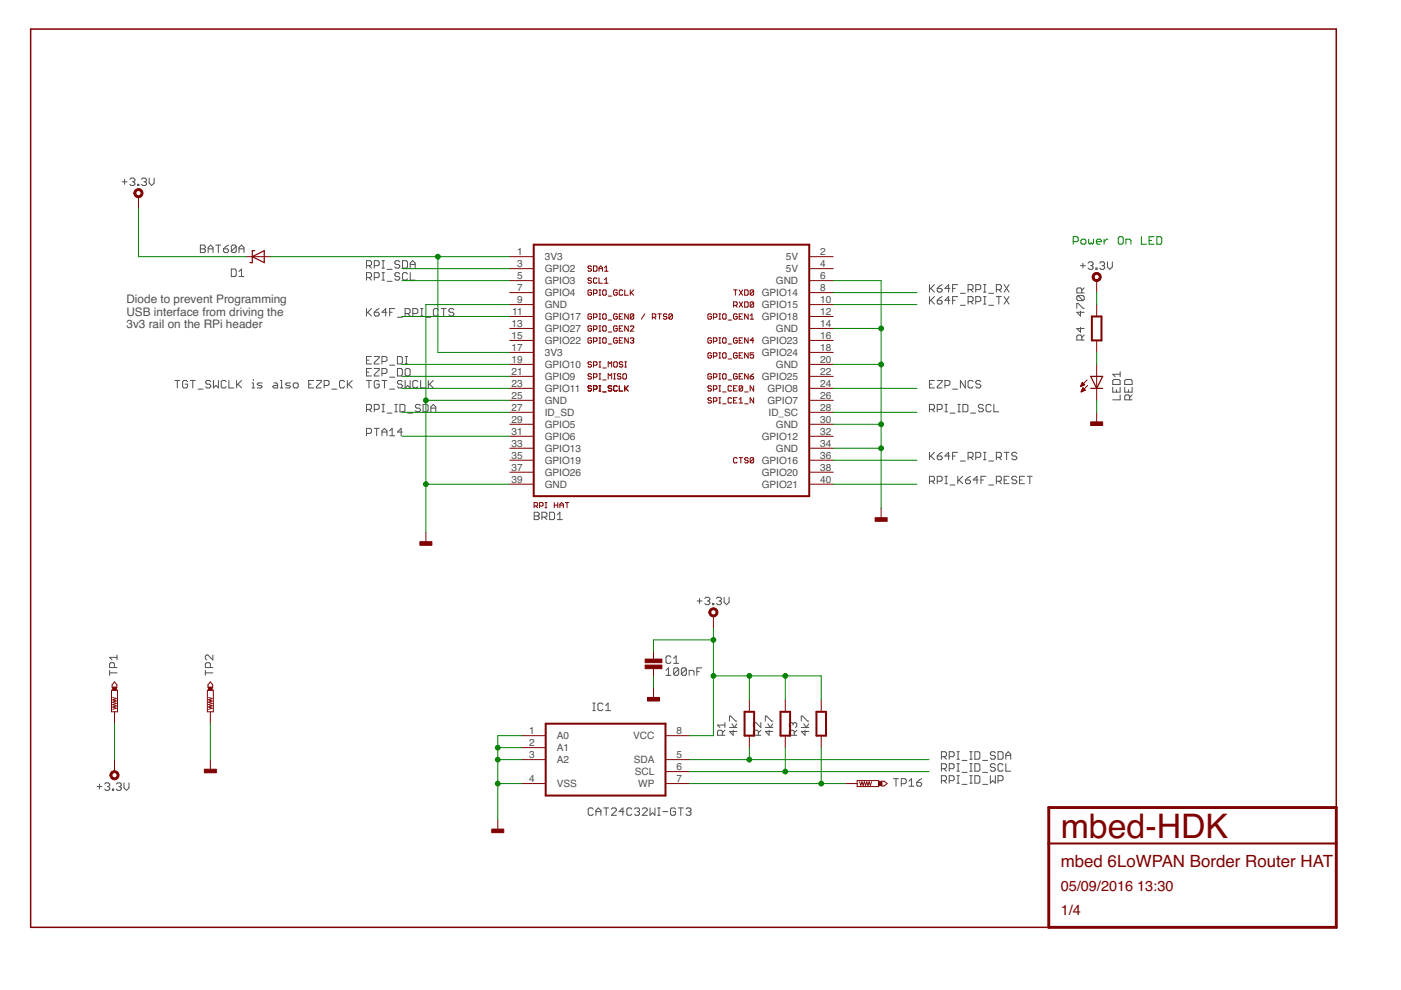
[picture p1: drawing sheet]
<svg xmlns="http://www.w3.org/2000/svg" width="297mm" height="210mm" viewBox="0 0 297 210" stroke-linecap="round" stroke-linejoin="round" font-family="sans-serif">
<g fill="none" stroke="#505050" stroke-width=".21">
<path d="M25.9 38.5h1M26.4 38v1.1M27.5 38l.3-.2h.5l.3 .2v.3l-.3 .2M28.1 38.5h.2M28.3 38.5l.3 .3v.3l-.3 .2h-.5l-.3-.2M29.2 39.1h.2v.2h-.2zM30 38l.2-.2h.6l.3 .2v.3l-.3 .2M30.5 38.5h.3M30.8 38.5l.3 .3v.3l-.3 .2h-.6l-.2-.2M31.6 37.8v1l.6 .5 .5-.5v-1M42.5 52h.8l.2 .2v.3l-.2 .3 .2 .2v.3l-.2 .3h-.8zM42.5 52.8h.8"/>
<path d="M44.1 52.8h1.1M44.1 53.6v-1.1l.6-.5 .5 .5v1.1M45.8 52h1M46.3 52v1.6M47.4 52.8h.8l.3 .2v.3l-.3 .3h-.5l-.3-.3zM48.5 52l-1.1 .8M49 57h.8l.3 .3v1.1l-.3 .2h-.8zM50.1 52.2l-.3-.2h-.5l-.3 .2v1.1M50.1 52.2v1.1l-.3 .3h-.5l-.3-.3M50.1 52.2l-1.1 1.1M50.7 52.8h1M50.7 53.6v-1.1l.5-.5 .5 .5v1.1"/>
<path d="M50.7 58.6h1M50.7 57.6l.5-.6v1.6M77.7 56.3h.8l.3-.2v-.6l-.3-.2h-.8v1.6M77.7 58.9h.8l.3-.3v-.5l-.3-.3h-.8v1.6M78.2 56.3l.6 .6M78.2 58.9l.6 .5M79.4 56.3h.7l.3-.2v-.6l-.3-.2h-.7v1.6M79.4 58.9h.7l.3-.3v-.5l-.3-.3h-.7v1.6M81 55.3h.5M81 56.9h.5M81 57.8h.5M81 59.4h.5"/>
<path d="M81.2 55.3v1.6M81.2 57.8v1.6M82.1 57.1h1M82.1 59.6h1M84.8 58.1l-.3-.3h-.5l-.3 .3v.2l.3 .3h.5l.3 .3v.2l-.3 .3h-.5l-.3-.3M84.8 55.5l-.3-.2h-.5l-.3 .2v.3l.3 .3h.5l.3 .2v.3l-.3 .3h-.5l-.3-.3M85.3 55.3h.8l.3 .2v1.1l-.3 .3h-.8zM86.4 58.1l-.3-.3h-.5l-.3 .3v1l.3 .3h.5l.3-.3M87 56.1h1M87 56.9v-1.1l.5-.5 .5 .5v1.1M87 57.8v1.6h1M229.1 56.3h1"/>
<path d="M229.6 55.8v1M230.7 55.8l.3-.3h.5l.3 .3v.2l-.3 .3M231.2 56.3h.3M231.5 56.3l.3 .3v.2l-.3 .3h-.5l-.3-.3M232.3 56.8h.3v.3h-.3zM233.2 55.8l.2-.3h.6l.2 .3v.2l-.2 .3M233.7 56.3h.3M234 56.3l.2 .3v.2l-.2 .3h-.6l-.2-.3M234.8 55.5v1.1l.5 .5 .5-.5v-1.1M77.7 65.4v1.6M77.7 78.9h.5M77.7 76.4h.5"/>
<path d="M78 66.2l.8 .8M78.8 75.6h-1.1v1.6h1.1M78.8 78.1h-1.1v1.6h1.1M78.8 65.4l-1.1 1.1M79.4 66.2h.7l.3 .3v.2l-.3 .3h-.5l-.2-.3zM79.4 75.6h1v.3l-1 1v.3h1M79.4 78.1h1v.3l-1 1v.3h1M80.4 65.4l-1 .8M81 76.6h.8l.2-.2v-.5l-.2-.3h-.8v1.6M81 79.2h.8l.2-.3v-.5l-.2-.3h-.8v1.6M82 66.2h-1l.8-.8v1.6M82.6 66.2h.5"/>
<path d="M82.6 80h1.1M82.6 77.4h1.1M83.7 65.4h-1.1v1.6M84.3 67.3h1M84.3 75.6h.7l.3 .3v1l-.3 .3h-.7zM84.3 78.1h.7l.3 .3v1l-.3 .3h-.7zM85.9 66.5h.8l.3-.3v-.5l-.3-.3h-.8v1.6M85.9 75.6h.5M85.9 77.2h.5M86.1 78.1h.6l.3 .3v1l-.3 .3h-.6l-.2-.3v-1zM86.1 75.6v1.6M86.4 66.5l.6 .5"/>
<path d="M87.5 66.5h.8l.3-.3v-.5l-.3-.3h-.8v1.6M89.2 67h.5M89.2 65.4h.5M89.4 65.4v1.6M90.3 67.3h1M92.9 65.7l-.2-.3h-.5l-.3 .3v1l.3 .3h.5l.2-.3M93.5 65.4h1.1M94.1 65.4v1.6M96.2 65.7l-.3-.3h-.5l-.2 .3v.3l.2 .2h.5l.3 .3v.2l-.3 .3h-.5l-.2-.3M197.1 60.3v1.6M197.1 62.9v1.6M197.3 61.2l.8 .7"/>
<path d="M197.3 63.7l.8 .8M198.1 60.3l-1 1.1M198.1 62.9l-1 1M198.7 61.2h.8l.2 .2v.3l-.2 .2h-.5l-.3-.2zM198.7 63.7h.8l.2 .2v.3l-.2 .3h-.5l-.3-.3zM199.7 60.3l-.5 .3-.5 .6M199.7 62.9l-1 .8M201.4 61.2h-1.1l.8-.9v1.6M201.4 63.7h-1.1l.8-.8v1.6M202 61.2h.5M202 63.7h.5M203 60.3h-1v1.6"/>
<path d="M203 62.9h-1v1.6M203.6 62.2h1.1M203.6 64.7h1.1M205.3 61.4h.7l.3-.2v-.6l-.3-.3h-.7v1.6M205.3 63.9h.7l.3-.2v-.5l-.3-.3h-.7v1.6M205.8 61.4l.5 .5M205.8 63.9l.5 .6M206.9 61.4h.8l.2-.2v-.6l-.2-.3h-.8v1.6M206.9 63.9h.8l.2-.2v-.5l-.2-.3h-.8v1.6M208.5 61.9h.5M208.5 60.3h.5M208.5 64.5h.5"/>
<path d="M208.5 62.9h.5M208.8 60.3v1.6M208.8 62.9v1.6M209.6 62.2h1.1M209.6 64.7h1.1M211.2 61.4h.8l.3-.2v-.6l-.3-.3h-.8v1.6M211.2 62.9h1.1M211.8 61.4l.5 .5M211.8 62.9v1.6M212.9 60.3l1 1.6M212.9 62.9l1 1.6M213.9 60.3l-1 1.6"/>
<path d="M213.9 62.9l-1 1.6M228.3 65.4v-1.1h.3l1 1.1h.3M228.6 62.7l-.3 .2v.6l.3 .2h1M228.6 62.7h1l.3 .2v.6l-.3 .2M228.6 62.7l1 1M229.1 66v1l-.8-.8h1.6M229.1 69.4v1l-.8-.7h1.6M229.4 62.1v-.8l-.3-.3h-.5l-.3 .3v.8h1.6M229.4 72.1v-.8l-.3-.3h-.5l-.3 .3v.8h1.6M229.9 61l-.5 .6M229.9 71l-.5 .6M237.5 78.8v1.1"/>
<path d="M237.5 79.4h-1.6l.6 .5M37.1 80.7h1M37.6 80.7v1.6M39.8 80.9l-.3-.2h-.5l-.3 .2v1.1l.3 .3h.5l.3-.3v-.6h-.6M40.3 80.7h1.1M40.9 80.7v1.6M42 82.5h1M44.7 80.9l-.3-.2h-.5l-.3 .2v.3l.3 .2h.5l.3 .3v.3l-.3 .3h-.5l-.3-.3M45.3 80.7v1.6l.5-.6 .5 .6v-1.6M47.9 80.9l-.2-.2h-.5l-.3 .2v1.1l.3 .3h.5l.2-.3M48.5 80.7v1.6h1.1M50.2 80.7v1.6"/>
<path d="M50.4 81.4l.8 .9M51.2 80.7l-1 1M53.4 82.3h.6M53.4 81.2h.3v1.1M53.7 80.4v.3M55.6 81.2h-.8l-.3 .2 .3 .3h.5l.3 .3-.3 .3h-.8M58.1 81.2h.5l.3 .2v.9h-.8l-.3-.3 .3-.3h.8M59.4 80.7h.3v1.6M59.4 82.3h.6M61.6 81.2h-.8l-.3 .2 .3 .3h.5l.3 .3-.3 .3h-.8M62.2 81.4l.2-.2h.6l.2 .2v.6l-.2 .3h-.6l-.2-.3zM65.4 81.4h.6"/>
<path d="M66.5 80.7h-1.1v1.6h1.1M67.1 80.7h1v.2l-1 1.1v.3h1M68.7 81.7h.8l.3-.3v-.5l-.3-.2h-.8v1.6M70.4 82.5h1M73 80.9l-.2-.2h-.5l-.3 .2v1.1l.3 .3h.5l.2-.3M73.6 80.7v1.6M73.9 81.4l.8 .9M74.7 80.7l-1.1 1M77.7 80.7h1.1M77.7 86.8h.8l.3-.3v-.5l-.3-.3h-.8v1.6M77.7 91.9h.8l.3-.3v-.5l-.3-.3h-.8v1.6M78.2 86.8l.6 .5"/>
<path d="M78.2 80.7v1.6M79.4 86.8h.7l.3-.3v-.5l-.3-.3h-.7v1.6M79.4 90.8h1M79.9 90.8v1.6M80.4 80.9l-.3-.2h-.5l-.2 .2v1.1l.2 .3h.5l.3-.3v-.6h-.5M81 80.7h1M81 85.7h.5M81 87.3h.5M81 92.4v-1l.5-.6 .5 .6v1M81 91.6h1M81.2 85.7v1.6M81.5 80.7v1.6"/>
<path d="M82.1 87.6h1M82.6 82.5h1.1M82.6 91.4l.5-.6v1.6M82.6 92.4h1.1M83.7 85.7h.5M83.7 87.3h.5M84 85.7v1.6M84.8 85.7h.8l.3 .3v1.1l-.3 .2h-.8zM85.3 80.9l-.3-.2h-.5l-.2 .2v.3l.2 .2h.5l.3 .3v.3l-.3 .3h-.5l-.2-.3M85.3 91.6h-1l.7-.8v1.6M85.9 80.7v1.6l.5-.6 .6 .6v-1.6M86.4 87.6h1.1"/>
<path d="M88.6 80.9l-.3-.2h-.5l-.3 .2v1.1l.3 .3h.5l.3-.3M89.1 86l-.2-.3h-.6l-.2 .3v.3l.2 .2h.6l.2 .3v.3l-.2 .2h-.6l-.2-.2M89.2 80.7v1.6h1M89.7 85.7h.8l.3 .3v1.1l-.3 .2h-.8zM90.8 80.7v1.6M91.1 81.4l.8 .9M91.4 86.5h1M91.4 87.3v-1l.5-.6 .5 .6v1M91.9 80.7l-1.1 1M197.1 81.4h.5M197.1 86.8h.7l.3-.3v-.5l-.3-.3h-.7v1.6M197.1 95.9v1.6"/>
<path d="M197.3 96.7l.8 .8M197.6 86.8l.5 .5M198.1 80.7h-1v1.6h1M198.1 95.9l-1 1.1M198.7 80.7h1v.2l-1 1.1v.3h1M198.7 86.8h.8l.2-.3v-.5l-.2-.3h-.8v1.6M198.7 96.7h.8l.2 .3v.2l-.2 .3h-.5l-.3-.3zM199.7 95.9l-.5 .3-.5 .5M200.3 81.7h.8l.3-.3v-.5l-.3-.2h-.8v1.6M200.3 85.7h.6M200.3 87.3h.6M200.6 85.7v1.6"/>
<path d="M201.4 96.7h-1.1l.8-.8v1.6M201.4 87.6h1.1M202 82.5h1M202 96.7h.5M203 95.9h-1v1.6M203.1 85.7h.5M203.1 87.3h.5M203.3 85.7v1.6M203.6 97.7h1.1M204.2 85.7h.8l.2 .3v1.1l-.2 .2h-.8zM204.7 80.7v1.6l-1.1-1.6v1.6M205.3 97h.7l.3-.3v-.5l-.3-.3h-.7v1.6"/>
<path d="M205.8 97l.5 .5M205.8 87.6h1M206.3 80.9l-.3-.2h-.5l-.2 .2v1.1l.2 .3h.5l.3-.3M206.9 97h.8l.2-.3v-.5l-.2-.3h-.8v1.6M207.9 80.9l-.2-.2h-.5l-.3 .2v.3l.3 .2h.5l.2 .3v.3l-.2 .3h-.5l-.3-.3M208.5 86l-.3-.3h-.5l-.3 .3v.3l.3 .2h.5l.3 .3v.3l-.3 .2h-.5l-.3-.2M208.5 97.5h.5M208.5 95.9h.5M208.8 95.9v1.6M209.6 97.7h1.1M210.1 86l-.2-.3h-.6l-.2 .3v1.1l.2 .2h.6l.2-.2M210.7 85.7v1.6h1.1"/>
<path d="M211.2 97h.8l.3-.3v-.5l-.3-.3h-.8v1.6M211.8 97l.5 .5M212.9 95.9h1M213.4 95.9v1.6M215.6 96.2l-.3-.3h-.5l-.3 .3v.2l.3 .3h.5l.3 .3v.2l-.3 .3h-.5l-.3-.3M235.9 82.1v1h1.6v-1M236.2 80.5h1l.3 .2v.8h-1.6v-.8zM236.7 82.6v.5M237.5 83.7v1.1h-1.6M238.5 82.1v1h1.5v-1M238.7 80.5h1.1l.2 .2v.8h-1.5v-.8zM239.2 82.6v.5"/>
<path d="M239.5 84.8v-.8l-.3-.3h-.5l-.2 .3v.8h1.5M240 83.7l-.5 .6M113.3 108.6h.7l.3 .3v.2l-.3 .3 .3 .2v.3l-.3 .3h-.7zM113.3 109.4h.7M114.9 109.6h.8l.3-.2v-.5l-.3-.3h-.8v1.6M115.4 109.6l.6 .6M116.5 108.6h.8l.3 .3v1l-.3 .3h-.8zM118.2 110.2h1M118.2 109.1l.5-.5v1.6M197.1 102h.7l.3-.2v-.6l-.3-.2h-.7v1.6M197.6 102l.5 .6M198.7 102h.8l.2-.2v-.6l-.2-.2h-.8v1.6"/>
<path d="M200.3 101h.6M200.3 102.6h.6M200.6 101v1.6M201.4 102.8h1.1M203.1 101v1.6M203.3 101.8l.8 .8M204.1 101l-1 1M204.7 101.8h.8l.3 .2v.3l-.3 .3h-.5l-.3-.3zM205.8 101l-.6 .2-.5 .6M207.4 101.8h-1.1l.8-.8v1.6M208 101.8h.5M209 101h-1v1.6"/>
<path d="M209.6 102.8h1.1M211.2 102h.8l.3-.2v-.6l-.3-.2h-.8v1.6M211.8 102l.5 .6M212.9 101.8h.5M213.9 101h-1v1.6h1M215.6 101.2l-.3-.2h-.5l-.3 .2v.3l.3 .3h.5l.3 .2v.3l-.3 .3h-.5l-.3-.3M216.2 101.8h.5M217.2 101h-1v1.6h1M217.8 101h1M218.3 101v1.6M24.8 139.4h-1.6l.5 .5M24.8 138.9v1"/>
<path d="M45.1 138.9v1l-1-1h-.3l-.3 .2v.6l.3 .2M142.2 139.3l-.2-.2h-.5l-.3 .2v1.1l.3 .3h.5l.2-.3M142.8 139.6l.6-.5v1.6M147.8 127.4h1M148.3 126.9v1.1M149.4 126.9l.3-.3h.5l.3 .3v.2l-.3 .3M150 127.4h.2M150.2 127.4l.3 .3v.3l-.3 .2h-.5l-.3-.2M151.1 128h.2v.2h-.2zM151.9 126.9l.2-.3h.6l.3 .3v.2l-.3 .3M152.4 127.4h.3M152.7 127.4l.3 .3v.3l-.3 .2h-.6l-.2-.2"/>
<path d="M153.5 126.6v1.1l.6 .5 .5-.5v-1.1M23.2 142.7h1.6M23.2 142.1v1.1M24.3 141.5v-.7l-.3-.3h-.5l-.3 .3v.7h1.6M43.5 142.1v1.1M43.5 142.7h1.6M44.6 141.5v-.7l-.3-.3h-.5l-.3 .3v.7h1.6M125.7 150.7h.5M125.7 149.1h.5M125.9 149.1v1.6M127.8 149.3l-.2-.2h-.6l-.2 .2v1.1l.2 .3h.6l.2-.3M128.4 150.7h1.1"/>
<path d="M128.4 149.6l.5-.5v1.6M141.2 142.1l.5-.5v1.6M141.2 143.2h1M142.8 140.7h1.1M143.9 141.9v1l-.3 .3h-.5l-.3-.3M143.9 141.9l-.3-.3h-.5l-.3 .3v1M143.9 141.9l-1.1 1M145.5 141.9v1l-.2 .3h-.6l-.2-.3M145.5 141.9l-.2-.3h-.6l-.2 .3v1M145.5 141.9l-1 1M146.1 143.2v-1.1h.8l.3 .3v.8M147.7 142.4h.6"/>
<path d="M148.8 141.6h-1.1v1.6M153.2 155.9v-.8l-.3-.3h-.5l-.3 .3v.8h1.6M153.7 154.8l-.5 .6M153.7 153.7h-1.6l.5 .5M153.7 153.2v1M154.7 154.2h1.5M154.7 152.9v-1.1h.2l1.1 1.1h.2M155.2 153.5l.5 .7 .5-.7M155.4 154.8v1.1l-.7-.8h1.5M160.8 155.9v-.8l-.3-.3h-.5l-.3 .3v.8h1.6M161.3 153.2v1l-1-1h-.3l-.3 .3v.5l.3 .2M161.3 154.8l-.5 .6"/>
<path d="M162.3 154.2h1.6M162.3 152.9v-1.1h.2l1.1 1.1h.3M162.8 153.5l.5 .7 .6-.7M163.1 154.8v1.1l-.8-.8h1.6M168.1 153.5l-.2-.3h-.3l-.3 .3v.5l.3 .2M168.1 153.5l.3-.3h.3l.2 .3v.5l-.2 .2M168.1 153.5v.2M168.4 155.9v-.8l-.3-.3h-.5l-.3 .3v.8h1.6M168.9 154.8l-.5 .6M169.9 154.2h1.6M169.9 152.9v-1.1h.3l1 1.1h.3M170.4 153.5l.5 .7 .6-.7"/>
<path d="M170.7 154.8v1.1l-.8-.8h1.6M202.9 159.4h.5M203.1 159.4v1.6M205.6 159.4h.5M205.9 159.4v1.6M206.7 159.4h.8l.3 .3v1l-.3 .3h-.8zM211 159.7l-.2-.3h-.6l-.2 .3v.2l.2 .3h.6l.2 .2v.3l-.2 .3h-.6l-.2-.3M211.6 159.4h.8l.3 .3v1l-.3 .3h-.8zM20.6 166.8h1M21.1 166.2v1.1M22.2 166.2l.3-.2h.5l.3 .2v.3l-.3 .3M22.7 166.8h.3"/>
<path d="M23 166.8l.3 .2v.3l-.3 .3h-.5l-.3-.3M23.8 167.3h.3v.3h-.3zM24.7 166.2l.2-.2h.5l.3 .2v.3l-.3 .3M25.2 166.8h.2M25.4 166.8l.3 .2v.3l-.3 .3h-.5l-.2-.3M26.3 166v1l.5 .6 .5-.6v-1M125.8 171.6l-.3-.3h-.5l-.3 .3v1l.3 .3h.5l.3-.3M126.3 172.9v-1.1l.6-.5 .5 .5v1.1M126.3 172.1h1.1M128 171.3h1M128.5 171.3v1.6M129.6 171.6l.3-.3h.5l.3 .3v.2l-1.1 1.1h1.1"/>
<path d="M132.3 172.1h-1l.8-.8v1.6M133.9 171.6l-.2-.3h-.5l-.3 .3v1l.3 .3h.5l.2-.3M134.5 171.6l.3-.3h.5l.3 .3v.2l-.3 .3M135.1 172.1h.2M135.3 172.1l.3 .2v.3l-.3 .3h-.5l-.3-.3M136.2 171.6l.2-.3h.6l.2 .3v.2l-1 1.1h1M137.8 171.3v1.6l.5-.6 .6 .6v-1.6M139.4 171.3h.6M139.4 172.9h.6M139.7 171.3v1.6M140.5 172.1h1.1M143.2 171.6l-.2-.3h-.6l-.2 .3v1l.2 .3h.6l.2-.3v-.5h-.5"/>
<path d="M143.8 171.3h1.1M144.3 171.3v1.6M145.5 171.6l.2-.3h.5l.3 .3v.2l-.3 .3M146 172.1h.2M146.2 172.1l.3 .2v.3l-.3 .3h-.5l-.2-.3M189.4 165.1h1.1M190 165.1v1.6M191.1 166.2h.8l.2-.3v-.5l-.2-.3h-.8v1.6M192.7 165.6l.6-.5v1.6M192.7 166.7h1.1M194.4 165.9h.8l.2 .3v.2l-.2 .3h-.6l-.2-.3zM195.4 165.1l-1 .8"/>
<path d="M199.6 160.4h.8l.3-.2v-.5l-.3-.3h-.8v1.6M199.6 163h.8l.3-.3v-.5l-.3-.3h-.8v1.6M199.6 165.5h.8l.3-.3v-.5l-.3-.2h-.8v1.6M200.1 165.5l.6 .6M200.1 160.4l.6 .6M200.1 163l.6 .5M201.3 165.5h.7l.3-.3v-.5l-.3-.2h-.7v1.6M201.3 160.4h.7l.3-.2v-.5l-.3-.3h-.7v1.6M201.3 163h.7l.3-.3v-.5l-.3-.3h-.7v1.6M202.9 164.5h.5M202.9 166.1h.5M202.9 161h.5"/>
<path d="M202.9 161.9h.5M202.9 163.5h.5M203.1 161.9v1.6M203.1 164.5v1.6M204 166.3h1M204 161.2h1M204 163.8h1M205.6 164.5h.5M205.6 166.1h.5M205.6 161h.5M205.6 161.9h.5M205.6 163.5h.5"/>
<path d="M205.9 161.9v1.6M205.9 164.5v1.6M206.7 164.5h.8l.3 .2v1.1l-.3 .3h-.8zM206.7 161.9h.8l.3 .3v1l-.3 .3h-.8zM208.3 166.3h1.1M208.3 161.2h1.1M208.3 163.8h1.1M210 164.5v1.6l.5-.6 .5 .6v-1.6M211 162.2l-.2-.3h-.6l-.2 .3v.3l.2 .2h.6l.2 .3v.2l-.2 .3h-.6l-.2-.3M211.6 165.5h.8l.3-.3v-.5l-.3-.2h-.8v1.6M212.7 162.2l-.3-.3h-.5l-.3 .3v1l.3 .3h.5l.3-.3M213.3 160.2h1"/>
<path d="M213.3 161v-1.1l.5-.5 .5 .5v1.1M213.3 161.9v1.6h1"/>
</g>
<g fill="none" stroke="#800000" stroke-width=".21">
<path d="M29.4 41.7v2.6M52.2 54.4h5.1M108.1 54.4h5.1M108.1 57h5.1M108.1 59.5h5.1M125.4 56.6l-.2-.2h-.4l-.1 .4 .1 .2h.4l.2 .3-.2 .2h-.4l-.1-.2M125.4 59.1l-.2-.2h-.4l-.1 .4 .1 .2h.4l.2 .4-.2 .1h-.4l-.1-.1M125.8 56.4h.6l.2 .2v.7l-.2 .2h-.6zM126.6 59.1l-.2-.2h-.4l-.2 .2v.8l.2 .1h.4l.2-.1M127 57h.7M127 57.5v-.7l.4-.4 .3 .4v.7M127 58.9v1.1h.7"/>
<path d="M128.2 57.5h.7M128.2 56.8l.3-.4v1.1M128.2 59.3l.3-.4v1.1M171.6 54.4h5.1M171.6 57h5.1M171.6 59.5h5.1M232.5 59.5v2.5M108.1 62h5.1M108.1 64.6h5.1M108.1 67.1h5.1M108.1 69.6h5.1M108.1 72.2h5.1"/>
<path d="M108.1 74.7h5.1M108.1 77.3h5.1M108.1 79.8h5.1M125.4 61.7l-.2-.2h-.4l-.1 .2v.7l.1 .2h.4l.2-.2v-.4h-.4M125.4 66.7l-.2-.2h-.4l-.1 .2v.8l.1 .2h.4l.2-.2v-.4h-.4M125.4 69.3l-.2-.2h-.4l-.1 .2v.7l.1 .2h.4l.2-.2v-.4h-.4M125.4 71.8l-.2-.2h-.4l-.1 .2v.8l.1 .1h.4l.2-.1v-.4h-.4M125.4 76.9l-.2-.2h-.4l-.1 .4 .1 .2h.4l.2 .3-.2 .2h-.4l-.1-.2M125.4 79.4l-.2-.2h-.4l-.1 .4 .1 .2h.4l.2 .4-.2 .2h-.4l-.1-.2M125.8 62.2h.6l.2-.2v-.3l-.2-.2h-.6v1.1M125.8 67.3h.6l.2-.2v-.4l-.2-.2h-.6v1.2M125.8 69.8h.6l.2-.2v-.3l-.2-.2h-.6v1.1"/>
<path d="M125.8 72.4h.6l.2-.2v-.4l-.2-.2h-.6v1.1M125.8 77.4h.6l.2-.1v-.4l-.2-.2h-.6v1.1M125.8 80h.6l.2-.2v-.4l-.2-.2h-.6v1.2M127 61.5h.4M127 62.6h.4M127 66.5h.4M127 67.7h.4M127 69.1h.4M127 70.2h.4M127 71.6h.4M127 72.7h.4M127 76.7h.4"/>
<path d="M127 77.8h.4M127 79.2h.4M127.2 61.5v1.1M127.2 66.5v1.2M127.2 69.1v1.1M127.2 71.6v1.1M127.2 76.7v1.1M127.2 79.2v1.2M127.8 61.7l.2-.2h.3l.2 .2v.7l-.2 .2h-.3l-.2-.2zM127.8 66.7l.2-.2h.3l.2 .2v.8l-.2 .2h-.3l-.2-.2zM127.8 69.3l.2-.2h.3l.2 .2v.7l-.2 .2h-.3l-.2-.2zM127.8 71.8l.2-.2h.3l.2 .2v.8l-.2 .1h-.3l-.2-.1z"/>
<path d="M127.8 78h.7M128.2 60h.7M128.9 62.8h.8M128.9 67.9h.8M128.9 70.4h.8M128.9 72.9h.8M128.9 77.8v-1.1l.4 .4 .4-.4v1.1M130.1 79.2h.4M130.3 76.7h.4l.2 .2v.7l-.2 .2h-.4l-.2-.2v-.7zM130.3 79.2v1.2M130.9 61.7l-.2-.2h-.4l-.2 .2v.7l.2 .2h.4l.2-.2v-.4h-.4M130.9 66.7l-.2-.2h-.4l-.2 .2v.8l.2 .2h.4l.2-.2v-.4h-.4"/>
<path d="M130.9 69.3l-.2-.2h-.4l-.2 .2v.7l.2 .2h.4l.2-.2v-.4h-.4M130.9 71.8l-.2-.2h-.4l-.2 .2v.8l.2 .1h.4l.2-.1v-.4h-.4M131.3 67.1h.4M131.3 69.6h.4M131.3 72.2h.4M131.6 79.4l-.1-.2h-.4l-.2 .2 .2 .4h.4l.1 .2-.1 .4h-.4l-.2-.2M132 76.9l-.2-.2h-.3l-.2 .4 .2 .2h.3l.2 .3-.2 .2h-.3l-.2-.2M132 61.7l-.2-.2h-.3l-.2 .2v.7l.2 .2h.3l.2-.2M132 66.5h-.7v1.2h.7M132 69.1h-.7v1.1h.7M132 71.6h-.7v1.1h.7M132.2 79.2h.4l.2 .2v.8l-.2 .2h-.4l-.1-.2v-.8z"/>
<path d="M132.5 61.5v1.1h.7M132.5 76.7h.3M132.5 77.8h.3M132.7 76.7v1.1M133.2 66.5v1.2l-.7-1.2v1.2M133.2 69.1v1.1l-.7-1.1v1.1M133.2 71.6v1.1l-.7-1.1v1.1M133.6 61.5v1.1M133.6 69.3l.2-.2h.4l.2 .2v.2l-.8 .7h.8M133.6 71.8l.2-.2h.4l.2 .2-.2 .4M133.8 62l.6 .6M134 72.2h.2"/>
<path d="M134.2 72.2l.2 .2-.2 .3h-.4l-.2-.1M134.4 66.7l-.2-.2h-.4l-.2 .2v.8M134.4 61.5l-.8 .7M134.4 66.7v.8l-.2 .2h-.4l-.2-.2M134.4 66.7l-.8 .8M136.7 66.5l-.7 1.2M138.3 67.3h.6l.1-.2v-.4l-.1-.2h-.6v1.2M138.7 67.3l.3 .4M139.5 66.5h.7M139.8 66.5v1.2M141.4 66.7l-.2-.2h-.4l-.1 .4 .1 .2h.4l.2 .4-.2 .2h-.4l-.1-.2M142.6 66.7l-.2-.2h-.4l-.2 .2v.8"/>
<path d="M142.6 66.7v.8l-.2 .2h-.4l-.2-.2M142.6 66.7l-.8 .8M150.8 66.7l-.2-.2h-.3l-.2 .2v.8l.2 .2h.3l.2-.2v-.4h-.3M150.8 71.8l-.2-.2h-.3l-.2 .2v.8l.2 .1h.3l.2-.1v-.4h-.3M150.8 79.4l-.2-.2h-.3l-.2 .2v.8l.2 .2h.3l.2-.2v-.4h-.3M150.8 75l-.2-.2h-.3l-.2 .2v.7l.2 .2h.3l.2-.2v-.3h-.3M151.3 67.3h.5l.2-.2v-.4l-.2-.2h-.5v1.2M151.3 72.4h.5l.2-.2v-.4l-.2-.2h-.5v1.1M151.3 80h.5l.2-.2v-.4l-.2-.2h-.5v1.2M151.3 75.5h.5l.2-.1v-.4l-.2-.2h-.5v1.1M152.4 66.5h.4M152.4 67.7h.4"/>
<path d="M152.4 71.6h.4M152.4 72.7h.4M152.4 79.2h.4M152.4 74.8h.4M152.4 75.9h.4M152.6 66.5v1.2M152.6 71.6v1.1M152.6 74.8v1.1M152.6 79.2v1.2M153.4 66.5h.4l.1 .2v.8l-.1 .2h-.4l-.2-.2v-.8zM153.4 71.6h.4l.1 .2v.8l-.1 .1h-.4l-.2-.1v-.8zM153.4 79.2h.4l.1 .2v.8l-.1 .2h-.4l-.2-.2v-.8z"/>
<path d="M153.4 74.8h.4l.1 .2v.7l-.1 .2h-.4l-.2-.2v-.7zM154.4 67.9h.7M154.4 72.9h.7M154.4 76.1h.7M155.5 61.5h.8M155.5 64.7h.6l.2-.1v-.4l-.2-.2h-.6v1.1M155.9 61.5v1.1M155.9 64.7l.4 .4M156.3 66.7l-.2-.2h-.4l-.2 .2v.8l.2 .2h.4l.2-.2v-.4h-.4M156.3 71.8l-.2-.2h-.4l-.2 .2v.8l.2 .1h.4l.2-.1v-.4h-.4M156.3 79.4l-.2-.2h-.4l-.2 .2v.8l.2 .2h.4l.2-.2v-.4h-.4M156.3 75l-.2-.2h-.4l-.2 .2v.7l.2 .2h.4l.2-.2v-.3h-.4"/>
<path d="M156.7 67.1h.4M156.7 72.2h.4M156.7 79.8h.4M156.7 61.5l.8 1.1M156.7 64l.8 1.1M156.7 75.4h.4M157.5 66.5h-.8v1.2h.8M157.5 71.6h-.8v1.1h.8M157.5 79.2h-.8v1.2h.8M157.5 61.5l-.8 1.1M157.5 64l-.8 1.1M157.5 74.8h-.8v1.1h.8"/>
<path d="M157.9 61.5h.5l.2 .2v.7l-.2 .2h-.5zM157.9 64h.5l.2 .2v.7l-.2 .2h-.5zM158.6 66.5v1.2l-.7-1.2v1.2M158.6 71.6v1.1l-.7-1.1v1.1M158.6 74.8v1.1l-.7-1.1v1.1M158.6 79.2v1.2l-.7-1.2v1.2M159 79.8h.6l.2 .4-.2 .2h-.4l-.2-.2zM159 67.7h.8M159 66.9l.4-.4v1.2M159.8 72.2h-.8l.6-.6v1.1M159.8 61.7l-.2-.2h-.4l-.2 .2v.7M159.8 61.7v.7l-.2 .2h-.4l-.2-.2"/>
<path d="M159.8 64.2l-.2-.2h-.4l-.2 .2v.7M159.8 74.8h-.8v.6l.4-.2 .4 .2v.3l-.2 .2h-.4l-.2-.2M159.8 64.2v.7l-.2 .2h-.4l-.2-.2M159.8 61.7l-.8 .7M159.8 64.2l-.8 .7M159.8 79.2l-.8 .6M171.6 62h5.1M171.6 64.6h5.1M171.6 67.1h5.1M171.6 69.6h5.1M171.6 72.2h5.1M171.6 74.7h5.1"/>
<path d="M171.6 77.3h5.1M171.6 79.8h5.1M232.5 64.6v2.5M232.5 72.2v2.5M232.5 77.3v7.6M108.1 82.3h5.1M108.1 84.9h5.1M108.1 87.4h5.1M108.1 90h5.1M108.1 92.5h5.1M108.1 95h5.1M108.1 97.6h5.1"/>
<path d="M125.4 82l-.2-.2h-.4l-.1 .3 .1 .2h.4l.2 .4-.2 .2h-.4l-.1-.2M125.8 82.5h.6l.2-.2v-.3l-.2-.2h-.6v1.1M127 80.4h.4M127 81.8h.4M127 82.9h.4M127.2 81.8v1.1M127.8 80.6h.7M127.8 83.1h.7M128.9 80.4v-1.2l.4 .4 .4-.4v1.2M129.7 82l-.2-.2h-.4l-.2 .2 .2 .3h.4l.2 .2-.2 .4h-.4l-.2-.2M130.1 80.4h.4M130.9 82l-.2-.2h-.4l-.2 .2v.7l.2 .2h.4l.2-.2"/>
<path d="M131.3 81.8v1.1h.7M132.5 81.8v1.1M132.7 82.3l.5 .6M133.2 81.8l-.7 .7M150.8 82l-.2-.2h-.3l-.2 .3 .2 .2h.3l.2 .4-.2 .2h-.3l-.2-.2M150.8 84.5l-.2-.2h-.3l-.2 .4 .2 .2h.3l.2 .4-.2 .1h-.3l-.2-.1M151.3 82.5h.5l.2-.2v-.3l-.2-.2h-.5v1.1M151.3 85.1h.5l.2-.2v-.4l-.2-.2h-.5v1.1M152.4 80.4h.4M152.4 81.8h.4M152.4 82.9h.4M152.4 84.3h.4"/>
<path d="M152.4 85.4h.4M152.6 81.8v1.1M152.6 84.3v1.1M153.2 83.1h.7M153.2 85.6h.7M154.4 80.6h.7M155.1 82l-.2-.2h-.3l-.2 .2v.7l.2 .2h.3l.2-.2M155.1 84.5l-.2-.2h-.3l-.2 .2v.8l.2 .1h.3l.2-.1M155.5 82.3h.4M155.5 84.9h.4M156.3 81.8h-.8v1.1h.8M156.3 84.3h-.8v1.1h.8"/>
<path d="M156.3 97.2l-.2-.2h-.4l-.2 .2v.8l.2 .1h.4l.2-.1M156.7 85.4h.8M156.7 84.7l.4-.4v1.1M156.7 97h.8M157.1 97v1.1M157.5 82l-.2-.2h-.4l-.2 .2v.7M157.5 82v.7l-.2 .2h-.4l-.2-.2M157.5 82l-.8 .7M157.9 83.1h.7M157.9 85.6h.7M158.6 97.2l-.2-.2h-.3l-.2 .4 .2 .2h.3l.2 .4-.2 .1h-.3l-.2-.1M159.8 81.8v1.1l-.8-1.1v1.1"/>
<path d="M159.8 84.3v1.1l-.8-1.1v1.1M159.8 97.2l-.2-.2h-.4l-.2 .2v.8M159.8 97.2v.8l-.2 .1h-.4l-.2-.1M159.8 97.2l-.8 .8M171.6 82.3h5.1M171.6 84.9h5.1M171.6 87.4h5.1M171.6 90h5.1M171.6 92.5h5.1M171.6 95h5.1M171.6 97.6h5.1M229.1 81.9h.1"/>
<path d="M229.2 81.8h.3M229.2 81.7h.6M229.3 83h.2M229.3 81.6h.7M229.3 81.4h.5M229.3 82.9h.4M229.4 81.3h.3M229.4 82.8h.6M229.4 81.2h.2M229.4 82.6h.6M229.5 82.5h.4M229.5 81.1l.5 .5-.9 .4z"/>
<path d="M229.5 82.4h.3M229.6 82.3h.1M229.6 82.2l.5 .5-.9 .4zM230.5 80.6l-1.4 1.4M230.6 81.7l-1.4 1.4M232.5 87.4v2.6M90.3 112.8v2.6M108.1 100.1h5.1M108.1 102.7h5.1M113.2 107.3h.6l.2-.2v-.4l-.2-.1h-.6v1.1M113.6 107.3l.4 .4M114.4 107.3h.6l.1-.2v-.4l-.1-.1h-.6v1.1"/>
<path d="M115.6 106.6h.4M115.6 107.7h.4M115.8 106.6v1.1M117.5 106.6v1.1M117.5 107.1h.8M118.3 106.6v1.1M118.7 107.1h.7M118.7 107.7v-.8l.4-.3 .3 .3v.8M119.9 106.6h.7M120.2 106.6v1.1M171.6 100.1h5.1M171.6 102.7h5.1"/>
<path d="M186.8 107.7v2.6M138.6 138.2v1.5M151.3 130.6v2.5M23.6 146.3h1.3v4.6h-1.3zM23.9 147.9l.8 .2-.8 .3 .8 .2-.8 .3 .8 .2-.8 .3 .8 .2-.8 .3 .8 .3-.8 .2M24.3 144.6l.5 .6v.5h-1v-.5zM24.3 150.9v2.5M44 146.3h1.2v4.6h-1.2zM44.2 147.9l.8 .2-.8 .3 .8 .2-.8 .3 .8 .2-.8 .3 .8 .2-.8 .3 .8 .3-.8 .2M44.6 144.6l.5 .6v.5h-1v-.5zM44.6 150.9v2.5M110.6 156h5.1"/>
<path d="M110.6 158.5h5.1M138.6 141.8v1.5M138.6 145.8v2.6M141.1 156h5.1M158.9 148.4v2.5M158.9 156v2.5M166.5 148.4v2.5M166.5 156v2.5M174.1 148.4v2.5M174.1 156v2.5M24.3 161.1v2.5M44.6 161.1v2.5"/>
<path d="M105.5 173.8v2.5M110.6 161.1h5.1M110.6 166.1h5.1M141.1 161.1h5.1M141.1 163.6h5.1M141.1 166.1h5.1M179.2 166.1h2.5M181.7 165.5h4.6v1.3h-4.6zM182.2 165.8l.3 .7 .3-.7 .2 .7 .3-.7 .2 .7 .3-.7 .2 .7 .3-.7 .2 .7 .3-.7M186.9 165.6h.6l.6 .5-.6 .5h-.6z"/>
</g>
<path d="M113.2 51.9h58.4v53.3h-58.4zM231.5 67.1h2v5.1h-2zM115.7 153.4h25.4v15.3h-25.4zM157.9 150.9h2v5.1h-2zM165.5 150.9h2v5.1h-2zM173.1 150.9h2v5.1h-2zM222.4 178.8h60.9" fill="none" stroke="#800000" stroke-width=".42"/>
<g fill="#800000" stroke="#800000" stroke-width=".21">
<path d="M89 114.9h2.6v.7h-2.6z"/>
<path d="M185.5 109.8h2.6v.7h-2.6z"/>
<path d="M231.2 89.5h2.6v.7h-2.6z"/>
<path d="M104.3 175.8h2.5v.8h-2.5z"/>
<path d="M136.8 139.7h3.5v.8h-3.5z"/>
<path d="M136.8 141h3.5v.8h-3.5z"/>
<path d="M137.3 147.9h2.5v.7h-2.5z"/>
<path d="M23.9 145.7h.8v.6h-.8z"/>
<path d="M186.3 165.8h.6v.7h-.6z"/>
<path d="M44.2 145.7h.8v.6h-.8z"/>
<path d="M43.3 163.1h2.6v.8h-2.6z"/>
</g>
<g fill="#800000" stroke="#800000" stroke-width=".21">
<path d="M28.6 40.4a.97 .97 0 0 1 1.6 0 .97 .97 0 0 1-.6 1.5 .97 .97 0 0 1-1.2-.9h.4a.56 .56 0 0 1 .7-.6 .56 .56 0 0 1 .3 .9 .56 .56 0 0 1-1-.2v-.1h-.4z" fill-rule="evenodd"/>
<path d="M231.8 58.1a.96 .96 0 0 1 1.5 .1 .96 .96 0 0 1-.5 1.4 .96 .96 0 0 1-1.2-.9h.4a.56 .56 0 0 1 .8-.4 .56 .56 0 0 1 .1 .9 .56 .56 0 0 1-.9-.3v-.2h-.4z" fill-rule="evenodd"/>
<path d="M150.5 129.2a.97 .97 0 0 1 1.6 .1 .97 .97 0 0 1-.6 1.5 .97 .97 0 0 1-1.2-1h.4a.56 .56 0 0 1 .7-.5 .56 .56 0 0 1 .3 .9 .56 .56 0 0 1-1-.2v-.2h-.4z" fill-rule="evenodd"/>
<path d="M23.5 163.8a.97 .97 0 0 1 1.6 0 .97 .97 0 0 1-.5 1.5 .97 .97 0 0 1-1.3-.9h.4a.56 .56 0 0 1 .8-.6 .56 .56 0 0 1 .2 .9 .56 .56 0 0 1-1-.2v-.1h-.4z" fill-rule="evenodd"/>
</g>
<path d="M53.5 54.4l2.5-1.3v2.6zM54 53.1h-.5v2.6h-.5M231.2 79.8h2.6l-1.3 2.5zM231.2 82.3h2.6" fill="none" stroke="#800000" stroke-width=".25"/>
<path d="M283.3 171.2v-165h-276.8v190.4h215.9" fill="none" stroke="#800000" stroke-width=".32"/>
<path d="M222.4 171.2h60.9v25.4h-60.9z" fill="none" stroke="#800000" stroke-width=".61"/>
<g fill="none" stroke="#008000" stroke-width=".21">
<path d="M29.4 44.3v10.1h22.8M57.3 54.4h50.8M85.2 59.5h22.9M85.2 57h22.9M92.8 54.4v20.3h15.3M176.7 59.5h10.1v48.2M227.5 51.2h.8l.3-.2v-.5l-.3-.3h-.8v1.6M229.2 51l.2-.3h.6l.2 .3v.5l-.2 .3h-.6l-.2-.3zM230.8 50.7v.8l.3 .3 .2-.3 .3 .3 .3-.3v-.8M232.5 51.2h1v-.2l-.3-.3h-.5l-.2 .3v.5l.2 .3h.5M234.1 50.7v1.1M234.9 50.7h-.3l-.5 .5"/>
<path d="M237.4 50.2h.5l.2 .3v1l-.2 .3h-.5l-.3-.3v-1zM238.7 51.8v-1.1h.8l.3 .3v.8M242 50.2v1.6h1.1M243.6 51h.6M244.7 50.2h-1.1v1.6h1.1M245.3 50.2h.8l.2 .3v1l-.2 .3h-.8zM85.2 77.3h22.9M85.2 67.1h22.9M85.2 79.8h22.9M108.1 64.6h-17.8v48.2M176.7 64.6h17.7M176.7 69.6h10.1"/>
<path d="M176.7 77.3h10.1M176.7 62h17.7M232.5 62v2.6M232.5 74.7v2.6M85.2 87.4h22.9M85.2 92.5h22.9M85.2 82.3h22.9M90.3 84.9h17.8M176.7 90h10.1M176.7 95h10.1M176.7 87.4h17.7M176.7 97.6h17.7"/>
<path d="M176.7 82.3h17.7M232.5 84.9v2.5M90.3 102.7h17.8M176.7 102.7h17.7M151.3 133.1v22.9h-5.1M151.3 135.7h-12.7v2.5M24.3 153.4v7.7M44.6 153.4v7.7M105.5 158.5h5.1M110.6 156h-5.1v17.8M138.6 143.3v2.5M151.3 143.3h22.8v5.1"/>
<path d="M158.9 143.3v5.1M158.9 158.5v2.6M166.5 143.3v5.1M166.5 158.5v5.1M174.1 158.5v7.6M105.5 161.1h5.1M105.5 166.1h5.1M146.2 161.1h50.8M146.2 166.1h33M146.2 163.6h50.8"/>
</g>
<g fill="#008000" stroke="#008000" stroke-width=".21">
<circle cx="90.3" cy="84.9" r=".51"/>
<circle cx="90.3" cy="102.7" r=".51"/>
<circle cx="186.8" cy="69.6" r=".51"/>
<circle cx="186.8" cy="77.3" r=".51"/>
<circle cx="186.8" cy="90" r=".51"/>
<circle cx="186.8" cy="95" r=".51"/>
<circle cx="105.5" cy="158.5" r=".51"/>
<circle cx="105.5" cy="161.1" r=".51"/>
<circle cx="105.5" cy="166.1" r=".51"/>
<circle cx="151.3" cy="143.3" r=".51"/>
<circle cx="158.9" cy="143.3" r=".51"/>
<circle cx="166.5" cy="143.3" r=".51"/>
<circle cx="151.3" cy="135.7" r=".51"/>
<circle cx="174.1" cy="166.1" r=".51"/>
<circle cx="158.9" cy="161.1" r=".51"/>
<circle cx="166.5" cy="163.6" r=".51"/>
<circle cx="92.8" cy="54.4" r=".51"/>
</g>
<text font-size="7.2" fill="#800000" x="224.9" y="177.6">mbed-HDK</text>
<text font-size="3.6" fill="#800000" x="224.9" y="183.9">mbed 6LoWPAN Border Router HAT</text>
<g font-size="3.1" fill="#800000">
<text x="224.9" y="189">05/09/2016</text>
<text x="241.1" y="189">13:30</text>
<text x="224.9" y="194.1">1/4</text>
</g>
<g font-size="2.5" fill="#505050">
<text x="26.8" y="64.3">Diode to prevent Programming</text>
<text x="26.8" y="67">USB interface from driving the</text>
<text x="26.8" y="69.6">3v3 rail on the RPi header</text>
</g>
<g font-size="2.1" fill="#505050">
<text x="109.6" y="54.1">1</text>
<text x="109.6" y="56.6">3</text>
<text x="109.6" y="59.1">5</text>
<text x="115.5" y="55.2">3V3</text>
<text x="115.5" y="57.7">GPIO2</text>
<text x="166.6" y="55.2">5V</text>
<text x="166.6" y="57.7">5V</text>
<text x="173.9" y="54.1">2</text>
<text x="173.9" y="56.6">4</text>
<text x="173.9" y="59.1">6</text>
<text x="109.6" y="61.7">7</text>
<text x="109.6" y="64.2">9</text>
<text x="115.5" y="60.3">GPIO3</text>
<text x="115.5" y="62.8">GPIO4</text>
<text x="115.5" y="65.3">GND</text>
<text x="161.5" y="62.8">GPIO14</text>
<text x="161.5" y="65.3">GPIO15</text>
<text x="164.5" y="60.3">GND</text>
<text x="173.9" y="61.7">8</text>
<text x="173.9" y="64.2">10</text>
<text x="108.5" y="69.3">13</text>
<text x="108.5" y="71.8">15</text>
<text x="108.6" y="66.8">11</text>
<text x="115.5" y="67.9">GPIO17</text>
<text x="115.5" y="70.4">GPIO27</text>
<text x="161.5" y="67.9">GPIO18</text>
<text x="164.5" y="70.4">GND</text>
<text x="173.9" y="66.8">12</text>
<text x="173.9" y="69.3">14</text>
<text x="173.9" y="71.8">16</text>
<text x="108.5" y="74.4">17</text>
<text x="108.5" y="76.9">19</text>
<text x="115.5" y="72.9">GPIO22</text>
<text x="115.5" y="75.5">3V3</text>
<text x="161.5" y="72.9">GPIO23</text>
<text x="161.5" y="75.5">GPIO24</text>
<text x="173.9" y="74.4">18</text>
<text x="173.9" y="76.9">20</text>
<text x="108.5" y="79.5">21</text>
<text x="108.5" y="82">23</text>
<text x="115.5" y="78">GPIO10</text>
<text x="115.5" y="80.6">GPIO9</text>
<text x="115.5" y="83.1">GPIO11</text>
<text x="161.5" y="80.6">GPIO25</text>
<text x="162.7" y="83.1">GPIO8</text>
<text x="164.5" y="78">GND</text>
<text x="173.9" y="79.5">22</text>
<text x="173.9" y="82">24</text>
<text x="108.5" y="84.5">25</text>
<text x="108.5" y="87.1">27</text>
<text x="108.5" y="89.6">29</text>
<text x="115.5" y="85.6">GND</text>
<text x="115.5" y="88.2">ID_SD</text>
<text x="162.7" y="85.6">GPIO7</text>
<text x="162.9" y="88.2">ID_SC</text>
<text x="173.9" y="84.5">26</text>
<text x="173.9" y="87.1">28</text>
<text x="173.9" y="89.6">30</text>
<text x="108.5" y="92.1">31</text>
<text x="108.5" y="94.7">33</text>
<text x="115.5" y="90.7">GPIO5</text>
<text x="115.5" y="93.3">GPIO6</text>
<text x="115.5" y="95.8">GPIO13</text>
<text x="161.5" y="93.3">GPIO12</text>
<text x="164.5" y="90.7">GND</text>
<text x="164.5" y="95.8">GND</text>
<text x="173.9" y="92.1">32</text>
<text x="173.9" y="94.7">34</text>
<text x="108.5" y="97.2">35</text>
<text x="108.5" y="99.8">37</text>
<text x="115.5" y="98.3">GPIO19</text>
<text x="115.5" y="100.9">GPIO26</text>
<text x="161.5" y="98.3">GPIO16</text>
<text x="161.5" y="100.9">GPIO20</text>
<text x="173.9" y="97.2">36</text>
<text x="173.9" y="99.8">38</text>
<text x="108.5" y="102.3">39</text>
<text x="115.5" y="103.4">GND</text>
<text x="161.5" y="103.4">GPIO21</text>
<text x="173.9" y="102.3">40</text>
<text x="112.2" y="155.6">1</text>
<text x="143.4" y="155.6">8</text>
<text x="112.2" y="158.2">2</text>
<text x="112.2" y="160.7">3</text>
<text x="118" y="156.7">A0</text>
<text x="118" y="159.3">A1</text>
<text x="118" y="161.8">A2</text>
<text x="134.3" y="156.7">VCC</text>
<text x="134.4" y="161.8">SDA</text>
<text x="143.4" y="160.7">5</text>
<text x="112.2" y="165.8">4</text>
<text x="118" y="166.9">VSS</text>
<text x="134.6" y="164.4">SCL</text>
<text x="135.3" y="166.9">WP</text>
<text x="143.4" y="163.2">6</text>
<text x="143.4" y="165.8">7</text>
</g>
</svg>
